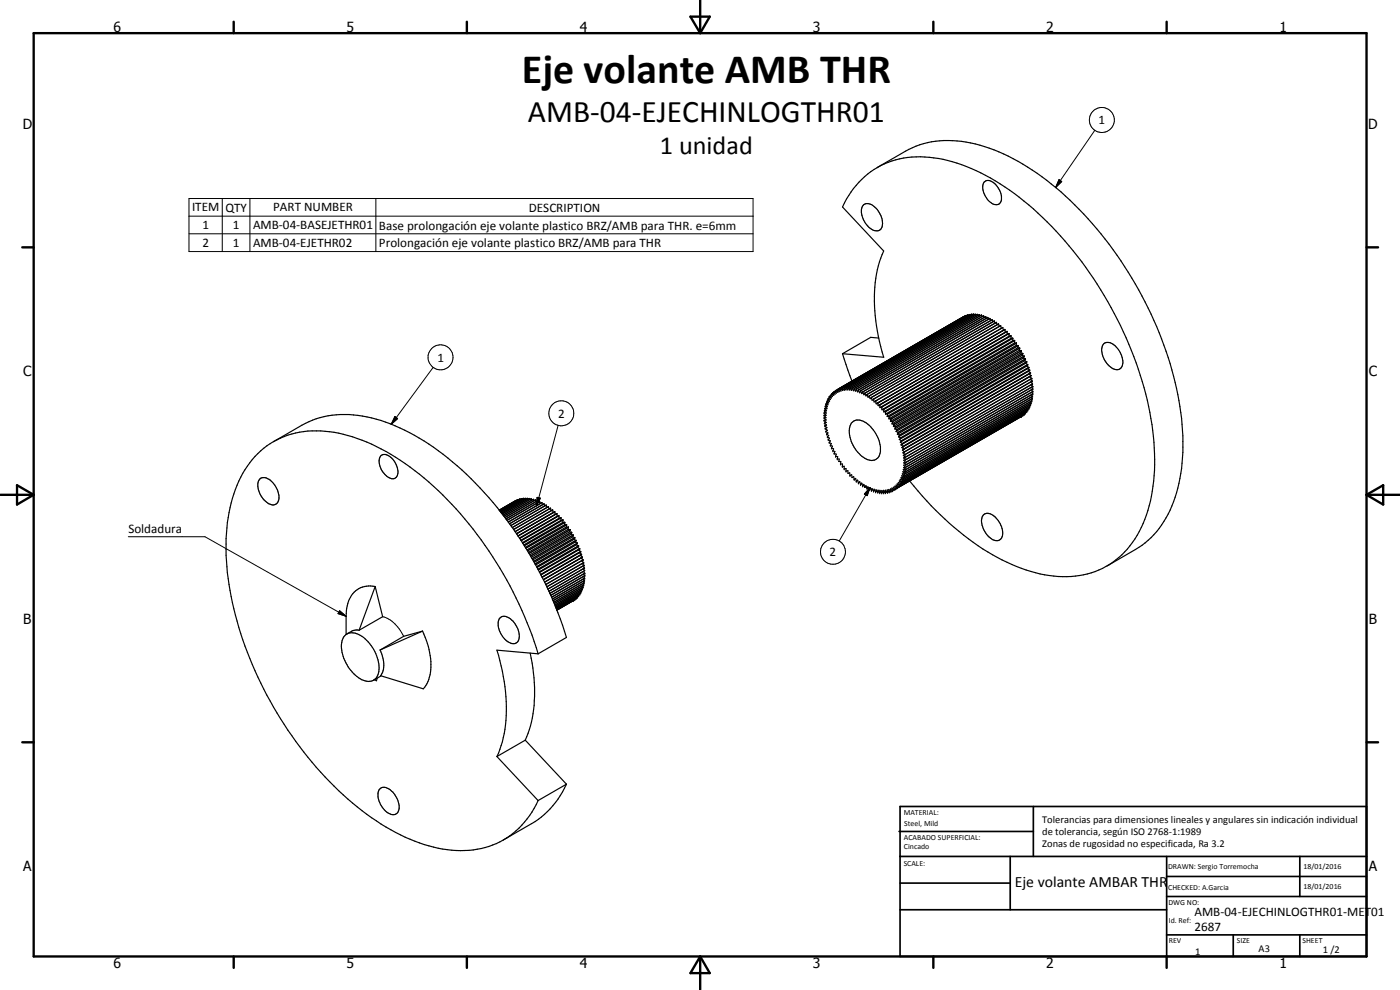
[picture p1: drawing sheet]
<svg xmlns="http://www.w3.org/2000/svg" width="420mm" height="297mm" viewBox="0 0 420 297" stroke-linecap="round" stroke-linejoin="round" font-family="sans-serif">
<g fill="none" stroke="#000" stroke-width=".35">
<path d="M263.2 50.3l8.5-4.9a29 29 0 0 1 23.8-1.4 73.6 73.6 0 0 1 31 21.7 112.6 112.6 0 0 1 28.1 59.9 59.2 59.2 0 0 1-1.5 22.3 28.1 28.1 0 0 1-12.4 17l-8.4 4.9M295.3 54.7a2.3 2.3 0 0 1 3.4 .5 5.3 5.3 0 0 1 1.6 5.5 2.19 2.19 0 0 1-3.3-.2 5.1 5.1 0 0 1-1.7-5.8zM259.2 61.4a2.92 2.92 0 0 1 3.8 1.1 5.5 5.5 0 0 1 1.4 6.2 2.54 2.54 0 0 1-3.6-.5 6.2 6.2 0 0 1-1.9-6.3zM289 95.1l-38.2 22.1M289.5 94.9l-38.2 22M290 94.7l-38.3 22M290.6 94.6l-.2-.1-38.1 22M291.1 94.5l-.1-.1-38.2 22M291.7 94.5l-.2-.2-38.1 22M292.3 94.5l-.2-.3-38.2 22.1M292.9 94.5l-.2-.2-38.2 22M293.5 94.7l-.2-.4-38.2 22.1"/>
<path d="M294.1 94.8l-.2-.4-38.2 22.1M294.8 95l-.3-.5-38.1 22.1M295.4 95.2l-.2-.5-38.2 22.1M296.1 95.5l-.3-.5-38.2 22M296.7 95.8l-.3-.6-38.1 22.1M297.3 96.1l-.2-.6-38.2 22.1M298 96.6l-.2-.7-38.3 22.1M298.7 97l-.3-.7-38.2 22.1M299.3 97.5l-.3-.8-38.1 22.1M299.9 98l-.2-.8-38.2 22.1M300.5 98.5l-.2-.8-38.1 22.1M300.9 98.3l-38.1 22"/>
<path d="M300.9 98.3l.2 .8 .5-.3M300.9 98.3h.1M301.6 98.8l-38.6 22.4M301.6 98.8l.1 .9M301.7 99.7l-38.1 22M302.2 99.4l-38.2 22.1M302.2 99.4l-.5 .3M302.2 99.4l.1 .8M248.6 119.5l.4 .9-.7-.3M248.7 119.8l-.4 .3M248.9 119l.3 .9-.6-.4M249 119.3l-.4 .2"/>
<path d="M249.2 118.6l.3 .8-.6-.4M249.2 118.8l-.3 .2M249.5 118.2l.3 .8-.6-.4M249.6 118.4l-.4 .2M250 117.8l.2 .8-.7-.4M250 117.9l-.5 .3M250.3 117.5l.3 .8-.6-.5M250.4 117.6l-.4 .2M250.8 117.2l.2 .8-.7-.5M250.8 117.2l-.5 .3M251.3 116.9l.1 .8-.6-.5M251.7 116.7l.2 .8-.6-.6"/>
<path d="M252.3 116.5l.1 .8-.7-.6M252.8 116.4l.1 .8-.6-.7M252.8 106.1l12.4 1.1a50.4 50.4 0 0 1-1.3-28.6l1.3-3.3-12.4-13.2a24.6 24.6 0 0 1 26.1-14.9 53.6 53.6 0 0 1 27 12 112.7 112.7 0 0 1 39.8 68.2 57.3 57.3 0 0 1-2.1 28.4 24.9 24.9 0 0 1-23.4 17.2 46.3 46.3 0 0 1-25.2-8.3 93 93 0 0 1-22-20.4M252.8 106.1l2.9 8.2M253.4 116.3v.8l-.6-.7M253.9 116.3v.7l-.5-.7M253.9 116.3l.6 .7v-.7M254.5 116.3l.5 .8 .1-.7M255.1 116.4l.5 .7 .1-.6M255.7 116.5l.5 .8 .2-.7M256.4 116.6l.4 .8 .2-.6M257 116.8l.4 .8 .2-.6"/>
<path d="M257.6 117l.4 .9 .3-.6M258.3 117.3l.3 .8 .3-.5M258.9 117.6l.4 .8 .2-.4M259.5 118l.4 .8 .3-.4M260.2 118.4l.3 .8 .4-.4M260.9 118.8l.2 .8 .4-.3M261.5 119.3l.2 .8 .5-.3M262.2 119.8l.1 .8 .5-.3M263.7 101.4l-2.4-.2-8.5 4.9M302.3 100.2l-38.2 22.1M302.8 100.1l-38.2 22M302.8 100.1l-.5 .1"/>
<path d="M302.8 100.1v.8M302.8 100.9l-38.1 22M303.4 100.8l-38.2 22M303.4 100.8l-.6 .1M303.4 100.8v.7M303.4 101.5l-38.2 22.1M303.9 101.5l-38.1 22M303.9 101.5h-.5M303.9 102.2l-38.1 22M303.9 101.5v.7M304.4 102.9h.6M304.4 102.9l-38.1 22.1"/>
<path d="M304.5 102.2l-38.2 22M304.5 102.2h-.6M304.5 102.2l-.1 .7M305 103.6l.6 .1M305 103.6l-38.2 22M305 102.9l-38.1 22.1M305 102.9v.7M305.5 104.4h.5M305.5 104.4l-38.3 22M305.6 103.7l-38.2 22M305.6 103.7l-.1 .7M305.9 105.1l.6 .1"/>
<path d="M305.9 105.1l-38.2 22.1M306 104.4l-38.1 22.1M306 104.4l-.1 .7M306.4 105.9l.5 .1M306.4 105.9l-38.3 22M306.5 105.2l-38.2 22.1M306.5 105.2l-.1 .7M306.7 106.6l.7 .2M306.7 106.6l-38.1 22.1M306.9 106l-38.1 22.1M306.9 106l-.2 .6M307.1 107.4l.7 .3"/>
<path d="M307.1 107.4l-38.2 22.1M307.4 106.8l-38.2 22.1M307.4 106.8l-.3 .6M307.5 108.2l.6 .3M307.5 108.2l-38.2 22.1M307.8 107.7l-38.2 22.1M307.8 107.7l-.3 .5M307.8 109l.6 .4M307.8 109l-38.1 22.1M308.1 108.5l-38.2 22.1M308.1 108.5l-.3 .5M308.1 109.9l.7 .3"/>
<path d="M308.1 109.9l-38.2 22M308.4 110.6l.6 .4M308.4 110.6l-38.2 22.1M308.4 109.4l-38.1 22M308.4 109.4l-.3 .5M308.6 111.4l.7 .5M308.6 111.4l-38.2 22.1M308.8 110.2l-38.3 22M308.8 110.2l-.4 .4M308.8 112.2l.6 .5M308.8 112.2l-38.1 22.1M309 111l-38.2 22.1"/>
<path d="M309 111l-.4 .4M309 113l.7 .5-38.3 22.1M309 113l-38.2 22M309.1 113.8l.7 .5-38.2 22.1M309.3 111.9l-38.3 22M309.3 111.9l-.5 .3M309.3 114.6l.6 .6-38.2 22M309.4 119.8l.3 .5-38.3 22M309.4 112.7l-38.1 22M309.4 112.7l-.4 .3M309.4 115.4l.6 .6-38.3 22M309.4 119.2l.4 .4-38.2 22"/>
<path d="M309.4 112.7h.1M309.5 116.2l.5 .5-38.2 22.1M309.5 118.4l.4 .5-38.2 22.1M309.6 117l.4 .5M309.6 117.7l.4 .5-38.3 22.1M310 117.5l-38.2 22M331.2 103.3a2.5 2.5 0 0 1 3.5 .5 5.9 5.9 0 0 1 1.9 6.3 2.07 2.07 0 0 1-3.3 0 6 6 0 0 1-2.3-6.6zM82.1 132.5a27.9 27.9 0 0 1 20.9-2.2 65.9 65.9 0 0 1 28.5 16.9 115.9 115.9 0 0 1 30 49M82.1 132.5a29.1 29.1 0 0 0-13.1 19.9 70.9 70.9 0 0 0 1.2 30.3 113 113 0 0 0 38.5 60.5 55.3 55.3 0 0 0 24.2 11.6 27.2 27.2 0 0 0 18.2-2.8M82.1 132.5l8.5-4.9a27.4 27.4 0 0 1 20.9-2.2 64.5 64.5 0 0 1 27.1 15.6 109.2 109.2 0 0 1 11.9 12.9M114.4 136.7a3.4 3.4 0 0 1 4.3 2.3 3.7 3.7 0 0 1 0 4.4 2.9 2.9 0 0 1-3.5-1.4 4.5 4.5 0 0 1-.8-5.3zM247.3 126.2l.7 .6-.6 .2"/>
<path d="M247.3 125.4l.6 .6-.6 .2M247.3 124.6l.6 .7-.6 .1M247.3 123.9l.6 .7h-.6M247.4 127l.7 .6-.5 .2M247.4 123.2l.6 .8-.7-.1M247.6 127.8l.5 .5-.4 .3 .6 .5-.4 .3 .6 .5-.4 .3 .6 .5-.4 .4 .7 .4-.4 .4 .6 .4-.3 .5 .6 .3-.3 .5 .6 .3-.3 .5 .7 .3-.2 .6 .6 .2-.3 .6 .7 .2-.2 .6 .6 .1-.1 .7 .6 .1-.2 .7h.6v.7h.5v.8l.6-.1v.8l.5-.1v.8l.6-.2v.8l.5-.1 .1 .8 .5-.2 .1 .8 .5-.3 .2 .8M247.6 122.6l.5 .7-.7-.1M247.7 121.9l.5 .7h-.6M247.7 124.4l-.4 .2M247.8 125.1l-.5 .3M247.8 123.7l-.5 .2M247.8 125.9l-.5 .3"/>
<path d="M247.9 126.7l-.5 .3M247.9 123l-.5 .2M247.9 121.2l.4 .8-.6-.1M247.9 122.3l-.3 .3M248 127.5l-.4 .3M248.1 121.7l-.4 .2M248.1 120.6l.4 .9-.6-.3M248.2 121l-.3 .2M248.3 120.1l.4 .8-.6-.3M248.4 120.4l-.3 .2M255.5 127a3.3 3.3 0 0 1 4.9 .3 9.8 9.8 0 0 1 3.7 8.7 2.9 2.9 0 0 1-5 1.2 9.3 9.3 0 0 1-4-9.4zM262.8 120.3l.2 .9"/>
<path d="M263 121.2l.4-.3 .2 .8M264 121.5l-.4 .2M264 121.5l.1 .8M264.6 122.1l-.5 .2M264.6 122.1l.1 .8M265.2 122.8l-.5 .1M265.2 122.8v.8M265.8 123.5l-.6 .1M265.8 123.5v.7M266.3 125h.6M266.3 124.2h-.5M266.3 124.2v.8"/>
<path d="M266.8 125.6l.6 .1M266.9 125l-.1 .6M267.2 126.4l.7 .1M267.4 125.7l-.2 .7M267.7 127.2l.6 .1M267.9 126.5l-.2 .7M268.1 127.9l.7 .2M268.3 127.3l-.2 .6M268.6 128.7l.6 .2M268.8 128.1l-.2 .6M268.9 129.5l.7 .3M269.2 128.9l-.3 .6"/>
<path d="M269.3 130.3l.6 .3M269.6 129.8l-.3 .5M269.7 131.1l.6 .3M269.9 131.9l.6 .3M269.9 130.6l-.2 .5M269.9 130.6h.1M270.2 132.7l.6 .4M270.3 131.4l-.4 .5M270.3 131.4h.1M270.4 133.5l.6 .4M270.5 132.2h.1M270.6 132.2l-.4 .5"/>
<path d="M270.7 134.3l.6 .4M270.8 133.1l-.4 .4M270.8 135l.6 .6M271 133.9l-.3 .4M271.3 134.7h.1M271.3 134.7l-.5 .3M271.4 135.6l-.4 .2 .6 .6M271.6 136.4l-.5 .2 .6 .6M271.7 137.2l-.5 .2 .5 .6M271.7 138l-.5 .1 .6 .7M271.7 138h.1M271.8 138.8l-.6 .1 .6 .6"/>
<path d="M271.8 139.5l-.6 .1 .5 .7M271.8 139.5h.1M306.5 124.9l-38.2 22.1M306.9 124.6h.1M306.9 124.6l-38.1 22.1M307.3 124.2l-38.1 22.1M307.7 123.7l.1 .3-38.2 22M308 123.3l.1 .2-38.2 22M308.3 122.8l.1 .3-38.1 22M308.6 122.3l.2 .3-38.2 22M308.9 121.7l.1 .3-38.2 22.1M309.1 121.1l.2 .4-38.3 22"/>
<path d="M309.2 120.5l.2 .4-38.1 22M77.9 143.8a2.74 2.74 0 0 1 3.9 .9 6 6 0 0 1 1.6 6 2.11 2.11 0 0 1-3.4 0 6.4 6.4 0 0 1-2.5-6.3zM150.5 153.9l2.4 3.2M152.9 157.1a117.8 117.8 0 0 1 17.1 34.2l-8.5 4.9M154.5 150.4h.1M155 150.2l-5.2 2.9M155.5 150l-5.6 3.2M156.1 149.9l-.1-.2-6.1 3.5M156.7 149.8l-.2-.2-6.4 3.7M157.2 149.7l-.2-.2-6.8 4M157.8 149.8l-.2-.3-7.3 4.2M158.4 149.8l-.2-.3-7.7 4.5"/>
<path d="M159 149.9l-.2-.3-8.1 4.6M159.7 150l-.3-.4-8.4 5M160.3 150.2l-.2-.4-8.9 5.1M160.9 150.5l-.2-.5-9.2 5.3M161.6 150.7l-.3-.5-9.5 5.5M162.2 151l-.2-.5-9.8 5.6M162.6 150.8l.2 .6M162.6 150.8l-10 5.8M162.6 150.8h.1M163.5 151.8l-.2-.6-10.4 5.9M164.2 152.3l-.3-.7-10.6 6.1M164.8 152.7l-.2-.7-10.9 6.3"/>
<path d="M165.4 153.2l-.2-.7-11.1 6.4M166.5 153.5l.1 .8 .5-.2M166.5 153.5l-11.5 6.6M166.5 153.5l-.5 .3-.1-.8-11.3 6.5M167.1 154.1l.1 .8M167.1 154.1l-11.6 6.7M167.2 154.9l-11.3 6.5M167.7 154.7l.1 .8M167.7 154.7l-11.8 6.8M167.7 154.7l-.5 .2M167.8 155.5l-11.5 6.6M168.3 155.4v.7"/>
<path d="M168.3 155.4l-11.9 6.8M168.3 156.1l-11.5 6.7M168.3 155.4l-.5 .1M168.9 156.8l-11.7 6.7M168.9 156v.8M168.9 156l-12 7M168.9 156l-.6 .1M169.4 157.4l-11.7 6.8M169.4 157.4h.6M169.5 156.7l-.1 .7M169.5 156.7l-12.1 7M169.5 156.7l-.6 .1"/>
<path d="M170 158.1l-11.9 6.9M170 158.1l.6 .1M170 157.4v.7M170 157.4l-12.2 7.1M170.5 158.8l-11.9 6.9M170.5 158.8l.6 .1M170.6 158.2l-.1 .6M170.6 158.2l-12.3 7.1M170.9 159.6l-11.9 6.9M170.9 159.6l.7 .1M171.1 158.9l-.2 .7M171.1 158.9l-12.3 7.1"/>
<path d="M171.6 159.7l-.2 .6M171.6 159.7l-12.4 7.1M256.4 143.8l.4-.2 .2 .8M256.8 143.6l-.4 .2M257 144.4l.4-.3 .2 .8M257.4 144.1l-.4 .3M257.6 144.9l.4-.4 .3 .9M258 144.7l-.4 .2M258.3 145.4l.3-.5 .3 .9M258.7 145.2l-.4 .2M258.9 145.8l.3-.5 .4 .9M259.3 145.6l-.4 .2"/>
<path d="M259.6 146.2l.3-.5 .3 .9M260 146l-.4 .2M260.2 146.6l.3-.6 .4 .9M260.6 146.3l-.4 .3M260.9 146.9l.2-.6 .4 .9M261.3 146.6l-.4 .3M261.5 147.2l.2-.6 .5 .8M261.9 146.9l-.4 .3M262.2 147.4l.1-.6 .5 .8M262.5 147.2l-.3 .2M262.8 147.6l.1-.7 .5 .8M263.2 147.4l-.4 .2"/>
<path d="M263.4 147.7l.1-.6 .5 .7M263.8 147.5l-.4 .2M264 147.8l.1-.7 .5 .8M264.4 147.6l-.4 .2M264.6 147.9l.1-.7 .5 .7M265 147.6l-.4 .3M265.6 147.6l-.4 .3M265.8 147.8l-.6-.7v.8M266.2 147.6l-.4 .2M266.3 147.7l-.6-.6 .1 .7M266.7 147.5l-.4 .2M266.9 147.6l-.6-.6v.7"/>
<path d="M267.3 147.4l-.4 .2M267.4 147.4l-.7-.5 .2 .7M267.8 147.2l-.4 .2M267.9 147.2l-.7-.5 .2 .7M268.3 147l-.6-.6 .2 .8M268.3 147l-.4 .2M268.8 146.7l-.7-.5 .2 .8M269.2 146.3l-.6-.4 .2 .8M269.6 146l-.7-.5 .3 .8M269.9 145.5l-.6-.3 .3 .8M270.3 145.1l-.7-.4 .3 .8M270.6 144.6l-.7-.3 .4 .8"/>
<path d="M270.8 144.1l-.6-.3 .4 .8M271 143.5l-.6-.2 .4 .8M271.3 142.9l-.7-.2 .4 .8M271.4 142.3l-.6-.1 .5 .7M271.6 141.6l-.6-.1 .4 .8M271.7 141l-.6-.1 .5 .7M271.7 140.3h-.5l.5 .7M295.1 154.6a2.58 2.58 0 0 1 3.6 .5 6.1 6.1 0 0 1 1.9 6.3 2.35 2.35 0 0 1-3.8-.3 6.5 6.5 0 0 1-2-6zM112.6 176l2.2 9-7 4.1M112.6 176l-4.8 13.1M112.6 176a7 7 0 0 0-8.6 6.5l-.1 7.9M171.4 160.3l-11.9 6.9"/>
<path d="M171.4 160.3l.6 .2M171.9 161.1l-12 6.9M171.9 161.1l.6 .2M172 160.5l-.1 .6M172 160.5l-12.3 7.1M172.2 161.8l-11.9 6.9M172.2 161.8l.7 .3M172.5 179.8l-5.4 3.2M172.5 161.3l-.3 .5M172.5 161.3l-12.3 7.1M172.6 162.6l-11.8 6.9M172.6 162.6l.7 .3"/>
<path d="M172.9 179.5l-5.8 3.4M172.9 162.1l-.3 .5M172.9 162.1l-12.3 7.1M173 163.4l-11.8 6.9M173 163.4l.6 .4M173.2 179l.1 .2-6.3 3.6M173.3 164.3l-11.7 6.7M173.3 164.3l.7 .3M173.3 163l-.3 .4M173.3 162.9l-12.2 7.2M173.3 162.9v.1M173.6 178.6v.2l-6.6 3.8"/>
<path d="M173.6 165l-11.6 6.7M173.6 165l.7 .5M173.6 163.8l-.3 .5M173.6 163.8l-12.1 7M173.9 178.1l.1 .2-7.1 4.1M173.9 165.9l-11.6 6.6M173.9 165.9l.6 .4M174 164.6l-.4 .4M174 164.6l-12.1 7M174.1 177.5l.2 .3-7.5 4.4M174.1 166.6l-11.4 6.6M174.1 166.6l.7 .6"/>
<path d="M174.3 165.5l-12 6.9M174.3 165.5l-.4 .4M174.3 167.4l.7 .6-11.6 6.7M174.4 177l.1 .3-7.8 4.6M174.5 168.3l.7 .5-11.4 6.6M174.5 166.3l-.4 .3M174.5 166.3l-11.8 6.8M174.6 176.4l.2 .3-8.3 4.8M174.7 169.1l.6 .5-11.2 6.5M174.8 175.8l.2 .3-8.6 5M174.8 167.2l-.5 .2M174.8 167.2l-11.7 6.7 11.2-6.5"/>
<path d="M174.9 169.9l.5 .5-11 6.4M174.9 175.1l.3 .4-9 5.2M175 174.4l.3 .5-9.3 5.4M175 170.7l.5 .5M175.1 173.7l.3 .5-9.6 5.5M175.1 173l.4 .5-9.9 5.7M175.1 171.4l.4 .6-10.5 6.1M175.1 172.2l.4 .5M175.5 171.2l-10.8 6.2M175.5 171.2h.1M175.5 172.7l-10.2 5.9M104.1 190.2a4.9 4.9 0 0 1 5.5 1.5 12.2 12.2 0 0 1 4.1 9.8l-.7 1.7-.9 .9"/>
<path d="M104.1 190.2a4.9 4.9 0 0 0-1.5 5.5 11.9 11.9 0 0 0 7 8.6 3.1 3.1 0 0 0 2.5-.2M107.8 189.1l-1.9 .1-1.8 1M126.8 189.4a20.8 20.8 0 0 1 1.9 14.5l-.6 1.2-1.1 1.6-12.8-4a7.7 7.7 0 0 0-.1-7.7M126.8 189.4l-12.7 5.6M126.8 189.4l-5.7 1.5-7 4.1M150 185.5a2.37 2.37 0 0 1 3.6 .6 5.7 5.7 0 0 1 1.8 6.5 2.45 2.45 0 0 1-3.6-.6 6.3 6.3 0 0 1-2-6.3zM159.1 196a43.2 43.2 0 0 1-1 25.1l-.5 1M161.5 196.2l-12.4-1.1a50.9 50.9 0 0 1 1.7 27.4l-1.7 4.5M172 180.2l-4.8 2.8M113.2 203.4l-.2 .9-.7-.4M114.3 202.8l-2.2 1.3M113.9 236.8a2.37 2.37 0 0 1 3.6 .6 6 6 0 0 1 2 6.2 2.15 2.15 0 0 1-3.5 0 6.4 6.4 0 0 1-2.3-6.6z"/>
<path d="M149.1 227l12.4 13.2M157.6 222.1l12.4 13.2M157.6 222.1l-8.5 4.9M170 235.3l-8.5 4.9M170 235.3a26.2 26.2 0 0 1-10.4 11.8l-8.5 4.9M161.5 240.2a26.2 26.2 0 0 1-10.4 11.8"/>
</g>
<g fill="#000">
<circle cx="289" cy="95.1" r=".18"/>
<circle cx="289.5" cy="94.9" r=".18"/>
<circle cx="289.9" cy="94.7" r=".18"/>
<circle cx="290.4" cy="94.5" r=".18"/>
<circle cx="291" cy="94.4" r=".18"/>
<circle cx="291.5" cy="94.3" r=".18"/>
<circle cx="292.1" cy="94.2" r=".18"/>
<circle cx="292.7" cy="94.3" r=".18"/>
<circle cx="293.3" cy="94.3" r=".18"/>
<circle cx="293.9" cy="94.4" r=".18"/>
<circle cx="294.5" cy="94.5" r=".18"/>
<circle cx="295.2" cy="94.7" r=".18"/>
<circle cx="295.8" cy="95" r=".18"/>
<circle cx="296.4" cy="95.2" r=".18"/>
<circle cx="297.1" cy="95.5" r=".18"/>
<circle cx="297.8" cy="95.9" r=".18"/>
<circle cx="298.4" cy="96.3" r=".18"/>
<circle cx="299" cy="96.7" r=".18"/>
<circle cx="299.7" cy="97.2" r=".18"/>
<circle cx="300.3" cy="97.7" r=".18"/>
<circle cx="301.6" cy="98.8" r=".18"/>
<circle cx="302.2" cy="99.4" r=".18"/>
<circle cx="248.6" cy="119.5" r=".18"/>
<circle cx="248.9" cy="119" r=".18"/>
<circle cx="249.2" cy="118.6" r=".18"/>
<circle cx="249.5" cy="118.2" r=".18"/>
<circle cx="250" cy="117.8" r=".18"/>
<circle cx="250.3" cy="117.5" r=".18"/>
<circle cx="250.8" cy="117.2" r=".18"/>
<circle cx="251.3" cy="116.9" r=".18"/>
<circle cx="251.7" cy="116.7" r=".18"/>
<circle cx="252.3" cy="116.5" r=".18"/>
<circle cx="252.8" cy="116.4" r=".18"/>
<circle cx="253.4" cy="116.3" r=".18"/>
<circle cx="253.9" cy="116.3" r=".18"/>
<circle cx="254.5" cy="116.3" r=".18"/>
<circle cx="255.1" cy="116.4" r=".18"/>
<circle cx="255.7" cy="116.5" r=".18"/>
<circle cx="256.4" cy="116.6" r=".18"/>
<circle cx="257" cy="116.8" r=".18"/>
<circle cx="257.6" cy="117" r=".18"/>
<circle cx="258.3" cy="117.3" r=".18"/>
<circle cx="258.9" cy="117.6" r=".18"/>
<circle cx="259.5" cy="118" r=".18"/>
<circle cx="260.2" cy="118.4" r=".18"/>
<circle cx="260.9" cy="118.8" r=".18"/>
<circle cx="261.5" cy="119.3" r=".18"/>
<circle cx="262.2" cy="119.8" r=".18"/>
<circle cx="302.8" cy="100.1" r=".18"/>
<circle cx="303.4" cy="100.8" r=".18"/>
<circle cx="303.9" cy="101.5" r=".18"/>
<circle cx="304.5" cy="102.2" r=".18"/>
<circle cx="305" cy="102.9" r=".18"/>
<circle cx="305.6" cy="103.7" r=".18"/>
<circle cx="306" cy="104.4" r=".18"/>
<circle cx="306.5" cy="105.2" r=".18"/>
<circle cx="306.9" cy="106" r=".18"/>
<circle cx="307.4" cy="106.8" r=".18"/>
<circle cx="307.8" cy="107.7" r=".18"/>
<circle cx="308.1" cy="108.5" r=".18"/>
<circle cx="308.4" cy="109.4" r=".18"/>
<circle cx="308.8" cy="110.2" r=".18"/>
<circle cx="309" cy="111" r=".18"/>
<circle cx="309.3" cy="111.9" r=".18"/>
<circle cx="309.7" cy="113.5" r=".18"/>
<circle cx="309.8" cy="114.3" r=".18"/>
<circle cx="309.8" cy="119.6" r=".18"/>
<circle cx="309.9" cy="115.2" r=".18"/>
<circle cx="309.9" cy="118.9" r=".18"/>
<circle cx="310" cy="116" r=".18"/>
<circle cx="310" cy="118.2" r=".18"/>
<circle cx="310" cy="117.5" r=".18"/>
<circle cx="310" cy="116.7" r=".18"/>
<circle cx="247.3" cy="125.4" r=".18"/>
<circle cx="247.3" cy="126.2" r=".18"/>
<circle cx="247.3" cy="124.6" r=".18"/>
<circle cx="247.3" cy="123.9" r=".18"/>
<circle cx="247.4" cy="123.2" r=".18"/>
<circle cx="247.4" cy="127" r=".18"/>
<circle cx="247.6" cy="127.8" r=".18"/>
<circle cx="247.6" cy="122.6" r=".18"/>
<circle cx="247.7" cy="128.6" r=".18"/>
<circle cx="247.7" cy="121.9" r=".18"/>
<circle cx="247.9" cy="129.4" r=".18"/>
<circle cx="247.9" cy="121.2" r=".18"/>
<circle cx="248.1" cy="130.2" r=".18"/>
<circle cx="248.1" cy="120.6" r=".18"/>
<circle cx="248.3" cy="131.1" r=".18"/>
<circle cx="248.3" cy="120.1" r=".18"/>
<circle cx="248.6" cy="131.9" r=".18"/>
<circle cx="248.9" cy="132.8" r=".18"/>
<circle cx="249.2" cy="133.6" r=".18"/>
<circle cx="249.5" cy="134.4" r=".18"/>
<circle cx="250" cy="135.3" r=".18"/>
<circle cx="250.3" cy="136.1" r=".18"/>
<circle cx="250.8" cy="136.9" r=".18"/>
<circle cx="251.3" cy="137.7" r=".18"/>
<circle cx="252.3" cy="139.2" r=".18"/>
<circle cx="252.8" cy="140" r=".18"/>
<circle cx="262.8" cy="120.3" r=".18"/>
<circle cx="263.4" cy="120.9" r=".18"/>
<circle cx="264" cy="121.5" r=".18"/>
<circle cx="264.6" cy="122.1" r=".18"/>
<circle cx="265.2" cy="122.8" r=".18"/>
<circle cx="265.8" cy="123.5" r=".18"/>
<circle cx="266.3" cy="124.2" r=".18"/>
<circle cx="266.9" cy="125" r=".18"/>
<circle cx="267.4" cy="125.7" r=".18"/>
<circle cx="267.9" cy="126.5" r=".18"/>
<circle cx="268.3" cy="127.3" r=".18"/>
<circle cx="268.8" cy="128.1" r=".18"/>
<circle cx="269.2" cy="128.9" r=".18"/>
<circle cx="269.6" cy="129.8" r=".18"/>
<circle cx="270.8" cy="133.1" r=".18"/>
<circle cx="271" cy="133.9" r=".18"/>
<circle cx="271.4" cy="135.6" r=".18"/>
<circle cx="271.6" cy="136.4" r=".18"/>
<circle cx="271.7" cy="137.2" r=".18"/>
<circle cx="271.8" cy="138.8" r=".18"/>
<circle cx="306.5" cy="125" r=".18"/>
<circle cx="306.9" cy="124.6" r=".18"/>
<circle cx="307.4" cy="124.3" r=".18"/>
<circle cx="307.8" cy="124" r=".18"/>
<circle cx="308.1" cy="123.5" r=".18"/>
<circle cx="308.4" cy="123.1" r=".18"/>
<circle cx="308.8" cy="122.6" r=".18"/>
<circle cx="309" cy="122" r=".18"/>
<circle cx="309.3" cy="121.5" r=".18"/>
<circle cx="309.4" cy="120.9" r=".18"/>
<circle cx="309.7" cy="120.3" r=".18"/>
<circle cx="155" cy="150.1" r=".18"/>
<circle cx="155.5" cy="149.9" r=".18"/>
<circle cx="156" cy="149.7" r=".18"/>
<circle cx="156.5" cy="149.6" r=".18"/>
<circle cx="157" cy="149.5" r=".18"/>
<circle cx="157.6" cy="149.5" r=".18"/>
<circle cx="158.2" cy="149.5" r=".18"/>
<circle cx="158.8" cy="149.6" r=".18"/>
<circle cx="159.4" cy="149.6" r=".18"/>
<circle cx="160.1" cy="149.8" r=".18"/>
<circle cx="160.7" cy="150" r=".18"/>
<circle cx="161.3" cy="150.2" r=".18"/>
<circle cx="162" cy="150.5" r=".18"/>
<circle cx="163.3" cy="151.2" r=".18"/>
<circle cx="163.9" cy="151.6" r=".18"/>
<circle cx="164.6" cy="152" r=".18"/>
<circle cx="165.2" cy="152.5" r=".18"/>
<circle cx="165.9" cy="153" r=".18"/>
<circle cx="166.5" cy="153.5" r=".18"/>
<circle cx="167.1" cy="154.1" r=".18"/>
<circle cx="167.7" cy="154.7" r=".18"/>
<circle cx="168.3" cy="155.4" r=".18"/>
<circle cx="168.9" cy="156" r=".18"/>
<circle cx="169.5" cy="156.7" r=".18"/>
<circle cx="170" cy="157.4" r=".18"/>
<circle cx="170.6" cy="158.2" r=".18"/>
<circle cx="171.1" cy="158.9" r=".18"/>
<circle cx="171.6" cy="159.7" r=".18"/>
<circle cx="253.4" cy="140.7" r=".18"/>
<circle cx="253.9" cy="141.4" r=".18"/>
<circle cx="255.1" cy="142.7" r=".18"/>
<circle cx="256.4" cy="143.8" r=".18"/>
<circle cx="257" cy="144.4" r=".18"/>
<circle cx="257.6" cy="144.9" r=".18"/>
<circle cx="258.3" cy="145.4" r=".18"/>
<circle cx="258.9" cy="145.8" r=".18"/>
<circle cx="260.2" cy="146.6" r=".18"/>
<circle cx="260.9" cy="146.9" r=".18"/>
<circle cx="261.5" cy="147.2" r=".18"/>
<circle cx="262.2" cy="147.4" r=".18"/>
<circle cx="262.8" cy="147.6" r=".18"/>
<circle cx="263.4" cy="147.7" r=".18"/>
<circle cx="264" cy="147.8" r=".18"/>
<circle cx="264.6" cy="147.9" r=".18"/>
<circle cx="265.2" cy="147.9" r=".18"/>
<circle cx="265.8" cy="147.8" r=".18"/>
<circle cx="266.3" cy="147.7" r=".18"/>
<circle cx="266.9" cy="147.6" r=".18"/>
<circle cx="267.4" cy="147.4" r=".18"/>
<circle cx="267.9" cy="147.2" r=".18"/>
<circle cx="268.8" cy="146.7" r=".18"/>
<circle cx="269.2" cy="146.3" r=".18"/>
<circle cx="269.6" cy="146" r=".18"/>
<circle cx="269.9" cy="145.5" r=".18"/>
<circle cx="270.3" cy="145.1" r=".18"/>
<circle cx="270.6" cy="144.6" r=".18"/>
<circle cx="270.8" cy="144.1" r=".18"/>
<circle cx="271" cy="143.5" r=".18"/>
<circle cx="271.3" cy="142.9" r=".18"/>
<circle cx="271.4" cy="142.3" r=".18"/>
<circle cx="271.6" cy="141.6" r=".18"/>
<circle cx="271.7" cy="141" r=".18"/>
<circle cx="271.7" cy="140.3" r=".18"/>
<circle cx="172" cy="160.5" r=".18"/>
<circle cx="172.5" cy="161.3" r=".18"/>
<circle cx="172.5" cy="179.9" r=".18"/>
<circle cx="172.9" cy="162.1" r=".18"/>
<circle cx="172.9" cy="179.6" r=".18"/>
<circle cx="173.3" cy="179.2" r=".18"/>
<circle cx="173.6" cy="163.8" r=".18"/>
<circle cx="173.6" cy="178.8" r=".18"/>
<circle cx="174" cy="164.6" r=".18"/>
<circle cx="174" cy="178.3" r=".18"/>
<circle cx="174.3" cy="165.5" r=".18"/>
<circle cx="174.3" cy="177.8" r=".18"/>
<circle cx="174.5" cy="166.3" r=".18"/>
<circle cx="174.5" cy="177.3" r=".18"/>
<circle cx="174.8" cy="176.7" r=".18"/>
<circle cx="174.8" cy="167.2" r=".18"/>
<circle cx="175" cy="168" r=".18"/>
<circle cx="175" cy="176.1" r=".18"/>
<circle cx="175.2" cy="168.8" r=".18"/>
<circle cx="175.2" cy="175.5" r=".18"/>
<circle cx="175.3" cy="169.6" r=".18"/>
<circle cx="175.3" cy="174.9" r=".18"/>
<circle cx="175.4" cy="170.4" r=".18"/>
<circle cx="175.4" cy="174.2" r=".18"/>
<circle cx="175.5" cy="173.5" r=".18"/>
<circle cx="175.5" cy="172.7" r=".18"/>
<circle cx="175.5" cy="172" r=".18"/>
<circle cx="172" cy="180.2" r=".18"/>
</g>
<g fill="none" stroke="#000" stroke-width=".3">
<path d="M328.6 39.1l-11.8 17.2M56.7 59.6h169.3v15.9h-169.3zM66.7 59.6v15.9M75 59.6v15.9M112.8 59.6v15.9M317.8 53.9l.8 .6-1.8 1.8zM56.7 64.9h169.3M56.7 70.1h169.3M130 110.2l-12.6 17.1M118.5 125l.8 .6-1.9 1.7zM167.5 127.6l-6.5 24.2M161.2 149.2l1 .3-1.2 2.3z"/>
<path d="M261.1 146.3l-.8 2.4-.9-.4zM261.1 146.3l-9.2 16M38.5 161h23l42.4 23.9M101.9 183.3l2 1.6-2.4-.8zM114.8 185a10.2 10.2 0 0 1 6.3 5.9"/>
<circle cx="330.7" cy="36" r="3.8"/>
<circle cx="132.2" cy="107.2" r="3.7"/>
<circle cx="168.4" cy="124" r="3.7"/>
<circle cx="250" cy="165.6" r="3.7"/>
</g>
<g fill="none" stroke="#000" stroke-width=".71">
<path d="M10.1 9.9h400v277.1h-400zM70.1 6.5v3.4M140.1 6.5v3.4M207.2 5h5.8l-2.9 4.9zM210.1 0v9.9M280.1 6.5v3.4M350.1 6.5v3.4M6.7 74.2h3.4M410.1 74.2h3.5M.1 148.5h10M5.1 145.6l5 2.9-5 2.9zM410.1 148.5h10"/>
<path d="M410.1 148.5l5-2.9v5.8zM6.7 222.7h3.4M410.1 222.7h3.5M70.1 287v3.4M140.1 287v3.4M210.1 287v10M210.1 287l2.9 5h-5.8zM280.1 287v3.4M350.1 287v3.4"/>
</g>
<g fill="none" stroke="#000" stroke-width=".51">
<path d="M269.8 249.5h40.3M270.1 242h140v45h-140zM270.1 257h140M303.2 257v16M310.1 242v15M350.1 257v30M390.1 257v12M270.1 265h33.1M270.1 273h80M350.1 269h60M350.1 263h60M350.1 280.5h60"/>
<path d="M370.1 280.5v6.5M390.1 280.5v6.5"/>
</g>
<path d="M317.8 53.9l.8 .6-1.8 1.8zM118.5 125l.8 .6-1.9 1.7zM161.2 149.2l1 .3-1.2 2.3zM261.1 146.3l-.8 2.4-.9-.4zM101.9 183.3l2 1.6-2.4-.8z" fill="#000"/>
<text font-size="12.6" x="156.6" y="25">Eje volante AMB THR</text>
<text font-size="9.4" x="158.4" y="36.7">AMB-04-EJECHINLOGTHR01</text>
<text font-size="7.9" x="198.1" y="46.3">1 unidad</text>
<text font-size="4.7" x="304.6" y="266.2">Eje volante AMBAR THR</text>
<g font-size="4.2">
<text x="34" y="9.6">6</text>
<text x="104" y="9.6">5</text>
<text x="174" y="9.6">4</text>
<text x="244" y="9.6">3</text>
<text x="314" y="9.6">2</text>
<text x="384" y="9.6">1</text>
<text x="6.8" y="38.7">D</text>
<text x="410.6" y="38.7">D</text>
<text x="7" y="112.9">C</text>
<text x="410.8" y="112.9">C</text>
<text x="7" y="187.1">B</text>
<text x="410.8" y="187.1">B</text>
<text x="7" y="261.4">A</text>
<text x="410.8" y="261.4">A</text>
<text x="34" y="290.4">6</text>
<text x="104" y="290.4">5</text>
<text x="174" y="290.4">4</text>
<text x="244" y="290.4">3</text>
<text x="314" y="290.4">2</text>
<text x="384" y="290.4">1</text>
</g>
<g font-size="3.9">
<text x="329.7" y="37.3">1</text>
<text x="57.6" y="63.5">ITEM</text>
<text x="67.6" y="63.5">QTY</text>
<text x="82" y="63.5">PART NUMBER</text>
<text x="158.7" y="63.5">DESCRIPTION</text>
<text x="60.7" y="68.8">1</text>
<text x="69.9" y="68.8">1</text>
<text x="75.9" y="68.8">AMB-04-BASEJETHR01</text>
<text x="113.7" y="69">Base prolongación eje volante plastico BRZ/AMB para THR. e=6mm</text>
<text x="60.7" y="74.1">2</text>
<text x="69.9" y="74.1">1</text>
<text x="75.9" y="74.1">AMB-04-EJETHR02</text>
<text x="113.7" y="74.3">Prolongación eje volante plastico BRZ/AMB para THR</text>
<text x="131.3" y="108.5">1</text>
<text x="167.5" y="125.3">2</text>
<text x="38.6" y="160">Soldadura</text>
<text x="249" y="166.8">2</text>
<text x="358.5" y="275">AMB-04-EJECHINLOGTHR01-MET01</text>
<text x="358.5" y="279.4">2687</text>
</g>
<g font-size="3.1">
<text x="312.7" y="246.8">Tolerancias para dimensiones lineales y angulares sin indicación individual</text>
<text x="312.7" y="250.4">de tolerancia, según ISO 2768-1:1989</text>
<text x="312.7" y="254">Zonas de rugosidad no especificada, Ra 3.2</text>
<text x="358.7" y="286.5">1</text>
<text x="377.7" y="285.6">A3</text>
<text x="397" y="285.9">1 /2</text>
</g>
<g font-size="2.4">
<text x="271.2" y="244.4">MATERIAL:</text>
<text x="271.3" y="252">ACABADO SUPERFICIAL:</text>
<text x="271.4" y="247.9">Steel, Mild</text>
<text x="271.3" y="254.6">Cincado</text>
<text x="271.2" y="259.7">SCALE:</text>
<text x="350.6" y="260.8">DRAWN: Sergio Torremocha</text>
<text x="391.2" y="260.6">18/01/2016</text>
<text x="350.6" y="267">CHECKED: A.Garcia</text>
<text x="391.2" y="266.7">18/01/2016</text>
<text x="350.6" y="271.4">DWG NO:</text>
<text x="350.8" y="276.9">Id. Ref:</text>
<text x="350.8" y="282.8">REV</text>
<text x="371.2" y="282.9">SIZE</text>
<text x="390.9" y="282.9">SHEET</text>
</g>
</svg>
